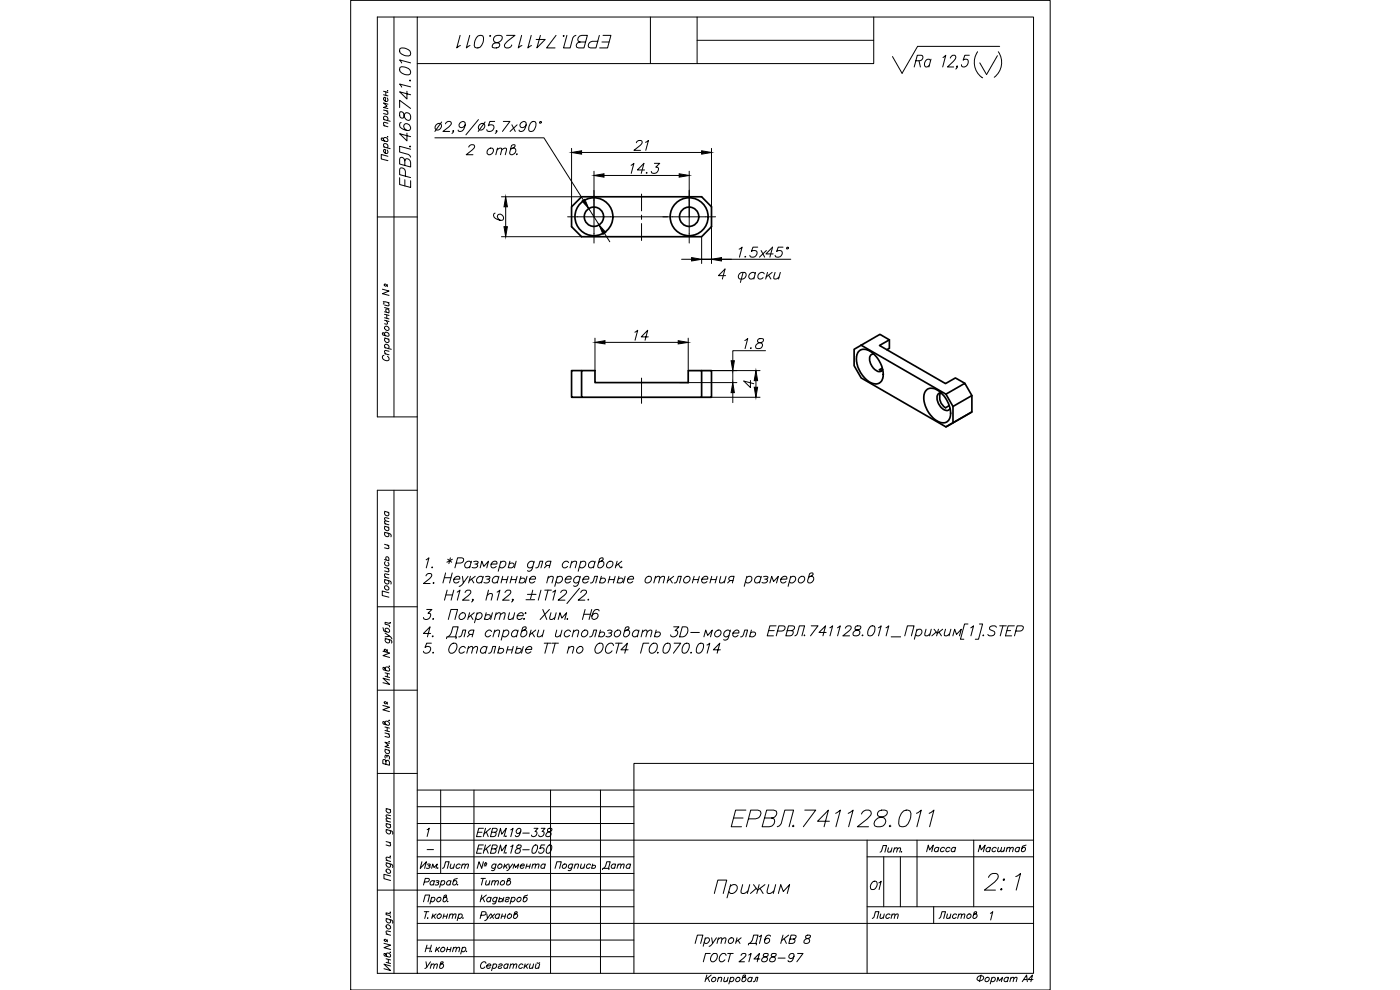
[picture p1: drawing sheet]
<svg xmlns="http://www.w3.org/2000/svg" width="420mm" height="297mm" viewBox="0 0 420 297" stroke-linecap="round" stroke-linejoin="round" font-family="sans-serif">
<g fill="none" stroke="#000" stroke-width=".51">
<path d="M171.5 62l3-3h36.1l2.9 3v6l-2.9 3h-36.1l-3-3zM174.5 111.2h4.1v3.6h27.9v-3.6h4.1v8h-36.1zM174.5 111.2h-3v8h3M210.6 111.2h2.9v8h-2.9M256.3 104.8l2.1-1.2 25.5 14.7 2.1 3.6v5l-2.1 1.2-25.5-14.7-2.1-3.7zM257.7 105.5a2.9 2.9 0 0 1 4.1 .4 7.8 7.8 0 0 1 2.9 8.2 2.59 2.59 0 0 1-4.1 .3 7.8 7.8 0 0 1-3.2-8.5zM262.2 106.2a1.66 1.66 0 0 0-1 2.7 3.1 3.1 0 0 0 3.2 2.5l.5-.5M263.9 110.9l.9 .2M264.8 110.4l-.9 .5M266.9 102l-3 1.7 19.9 11.4 2.9-1.7 2.9 1.6M266.9 102l-2.8-1.7-5.7 3.3M266.9 102v2.5l-.8 .4"/>
<path d="M277.9 117.2a3 3 0 0 1 4.4 .6 7.8 7.8 0 0 1 2.6 8 2.42 2.42 0 0 1-3.8 .4 8.2 8.2 0 0 1-3.6-8.4zM282.2 117.9a3.7 3.7 0 0 0 1.6 4.4l1.1-.6M282.4 117.9a1.44 1.44 0 0 0-1.1 2.1 3.6 3.6 0 0 0 3.2 3.1l.6-.6M283.9 118.3l5.7-3.3 2.1 3.7-5.7 3.2M291.7 118.7v4.9l-5.7 3.3M291.7 123.6l-7.8 4.5"/>
<circle cx="178.2" cy="65" r="5.7"/>
<circle cx="178.2" cy="65" r="2.9"/>
<circle cx="206.8" cy="65" r="5.7"/>
<circle cx="206.8" cy="65" r="2.9"/>
</g>
<g fill="none" stroke="#000" stroke-width=".3">
<path d="M105.2 .1h210v296.9h-210zM118.2 5.1v120M125.2 5.1h185v286.9h-185zM125.2 5.1h-12v120h12M125.2 19.1h84M195.2 5.1v14M209.2 5.1v14h53v-14M209.2 12.1h53M274.9 18.2h1.2l.8-.6a.66 .66 0 0 0-.4-1h-1.2l-.9 3.5M275.8 18.2l.4 1.9M279.3 18.2a.7 .7 0 0 0-1.2-.3 1.44 1.44 0 0 0-.3 2.2h.4l.7-.5M279.4 17.8l-.6 2.3"/>
<path d="M283 17.3l.8-.7-.9 3.5M285.2 17.4v-.1a.88 .88 0 0 1 .7-.7 .88 .88 0 0 1 .9 .3 1.43 1.43 0 0 1-.7 1.5l-1.7 1.7h1.8M287.4 19.9l-.3 .2v-.2l.2-.1 .1 .1-.5 .8M290.9 16.6h-1.3l-.5 1.5 .1-.2a.84 .84 0 0 1 1-.1 .84 .84 0 0 1 .4 .9 1.22 1.22 0 0 1-.7 1.2 1.22 1.22 0 0 1-1.3-.1l-.1-.4M293.4 15.5a5.5 5.5 0 0 0 1.5 7.9M299.3 16.7l-3.2 5.7-2.1-3.5M299.6 15.5a5.6 5.6 0 0 1-1.2 7.7M300 13.9h-24.6l-4.7 8.1-2.9-5M115.1 37.7l1.3 .3M115.1 35.8l2 .6M115.1 33l1.3 .3M115.1 27.4l1.3 .4"/>
<path d="M115.1 28.4l1.3 .4M115.4 35.9l-.3-.4a.51 .51 0 0 1 .2-.6 .51 .51 0 0 1 .6 0l.5 .6-.2 .6M115.8 27.5v1.1M116 33.3l.4 .6-.1 .4-1.2-.2M116.2 29.4a.59 .59 0 0 1 .1 .9 .59 .59 0 0 1-.9-.1l-.3-.7 .4-.3h.2v1.2M116.3 27.2v.1l-.1-.1M116.4 37l-1.2-.3-.1 .5 .4 .6M116.4 31.3l-1.3-.4 1.1 1-1.1 .3 1.3 .4M130.9 37.5a.93 .93 0 0 1 1.6 0 1.11 1.11 0 0 1-.5 1.3 1.11 1.11 0 0 1-1.4-.2zM132.5 36.6l-2 2.8M133.7 37.2l.2-.5a1.03 1.03 0 0 1 1.4-.1 .64 .64 0 0 1-.1 1l-2.3 1.8h2.1M136.1 39.3h-.3h.3l-.5 .7"/>
<path d="M139.6 37.5a.93 .93 0 0 1-.9 .8 .93 .93 0 0 1-.9-.8 1.07 1.07 0 0 1 .7-.9 1.07 1.07 0 0 1 1.1 .3 1.83 1.83 0 0 1-2.1 2.4v-.3M143.6 35.9l-3.8 4.6M143.9 37.5a.93 .93 0 0 1 1.6 0 1.11 1.11 0 0 1-.5 1.3 1.11 1.11 0 0 1-1.4-.2zM145.6 36.6l-2.1 2.8M148.5 36.4h-1.5l-.4 1.3a.99 .99 0 0 1 1.6 .1 .99 .99 0 0 1-.7 1.5 .94 .94 0 0 1-1.4-.4M149.1 39.3h-.3h.3l-.5 .7M151 36.4h2l-2.2 3M153.6 37.5l1 1.9M155.2 37.5l-2.1 1.9M157.9 37.5a.93 .93 0 0 1-.9 .8 .93 .93 0 0 1-1-.8 1.07 1.07 0 0 1 .8-.9 1.07 1.07 0 0 1 1.1 .3 1.83 1.83 0 0 1-2.1 2.4v-.3M159.6 36.6l.4-.2 .7 .2a1.8 1.8 0 0 1-.1 2 1.8 1.8 0 0 1-1.8 .7 2.46 2.46 0 0 1 .8-2.7zM115.1 41.9a.63 .63 0 0 1 1-.5 .63 .63 0 0 1-.1 1.1l-1.4-.4-.2-.6h.5l.5 .8"/>
<path d="M115.1 44.1l2 .5M115.4 44.1l-.3-.4a.68 .68 0 0 1 1-.5 .68 .68 0 0 1 .1 1.2M116.2 45a.59 .59 0 0 1 .1 .9 .59 .59 0 0 1-.9-.1l-.3-.7 .4-.3 .2 .1v1.1M116.3 41l.1 .1-.2-.1M116.4 46.9l-2-.6v1.4l2 .5M130.5 41.3h32.7l11.9 18.8M150.5 59h24M171.5 44.5v17.5M174.5 45.7h36.1M178.3 51.4v21.5M181.3 52.6h22.5M189.4 49.6l.8-.6-.8 3"/>
<path d="M191 42.8v-.1a.95 .95 0 0 1 .9-.6 .95 .95 0 0 1 .8 .6l-.7 1-1.8 1.4h2M192.5 58.2v5.1M193.4 51h-2.1l2-2-.9 3M193.7 42.7l.9-.6-.8 3M194.1 51.7l-.1 .3 .2-.1M196.4 49h1.6l-1.2 1.2 .7 .1a1.23 1.23 0 0 1-.4 1.5 1.23 1.23 0 0 1-1.6-.1v-.3M206.8 51.4v21.5M213.5 44.5v34.6M113.2 65.1h12M148.6 64h-.3a1.05 1.05 0 0 0 .4 1.6 2.02 2.02 0 0 0 2.3 .3 .99 .99 0 0 0-.3-1.5 .99 .99 0 0 0-1.4 .6l.4 .9 .5 .2M150.5 71h24M151.8 62v6"/>
<path d="M170.3 65.1h44.5M176.7 62.6l3.1 4.9M181.4 70l1.6 2.5M192.5 64.5v1.3M192.5 67.1v5.1M204.6 77.8h3M210.6 71v8.1M213.5 77.8h-2.9h2.9M213.5 77.8h23.8M221.8 74.7l.9-.5-.8 3M223.7 76.9l-.1 .3 .2-.2M227.4 74.2h-1.4l-.5 1.3a.95 .95 0 0 1 1.5-.2 .95 .95 0 0 1-.1 1.4 1.03 1.03 0 0 1-1.9-.1"/>
<path d="M228.4 75.2l1.1 2M230 75.2l-2.1 2M232 76.2h-2.1l2-2-.8 3M235 74.2h-1.4l-.5 1.3a1 1 0 0 1 1.6 0 1 1 0 0 1-.6 1.5 .97 .97 0 0 1-1.5-.4M114.8 86.8l2 .5-2 .8 2 .5M115 90.5l.2 .3-.2 .4M115.4 96.1l1.4 .4M115.4 94.3l1.4 .3M115.4 95.3l1.4 .4M115.4 93.5l1.4 .4M115.4 92.3l1.4 .4M115.4 90.5l1.4 .3"/>
<path d="M115.5 98a.68 .68 0 0 1 1.1 .2 .68 .68 0 0 1-.4 1l-.8-.7zM115.9 96.2l.4 .9-.1 .2-.8-.2M116 93.7a.53 .53 0 0 1 0-1 .53 .53 0 0 1 .8 .5l-.3 .6M116.1 94.5v1M116.2 85.4v.6M116.4 90.7l.4 .6-.1 .5-1.3-.3M190.5 99.7l.9-.6-.8 3M115.2 106.6l-.2 .1a1.06 1.06 0 0 0 .3 1.4 1.06 1.06 0 0 0 1.5-.2l-.1-.6-.4-.4M115.4 100.3a.64 .64 0 0 1 1-.5 .64 .64 0 0 1 0 1.1l-1.5-.4-.1-.6h.4l.5 .8M115.4 106.1l1.4 .4M115.4 104.3l2 .5M115.4 101.4l1.4 .4"/>
<path d="M115.7 104.4l-.3-.5a.66 .66 0 0 1 1-.4 .66 .66 0 0 1 .1 1M115.7 101.5a.68 .68 0 0 0 0 1.1 .68 .68 0 0 0 1.1-.4l-.3-.5M116.8 105.4l-1.3-.2-.1 .4 .4 .6M178.6 101.5v9.7M181.6 102.7h21.9M192.5 113.4v7.6M194.6 101.1h-2.2l2-2-.8 3M204 114.8h17.1M206.5 101.5v9.7h21.6M213.5 119.2h14.6M219.9 111.2v3.6M219.9 117.8v3"/>
<path d="M223.5 102.2l.9-.6-.8 3M225.2 114.2v2.1l-2-2 3 .8M225.4 104.3l-.2 .2h.3M226.9 114.2v2M227.6 101.7l-.3 .6 .4 .4a.99 .99 0 0 1 1.2 .9 1.17 1.17 0 0 1-.8 1 1.17 1.17 0 0 1-1.3-.3 1.44 1.44 0 0 1 1.7-1.6 .73 .73 0 0 0 .6-1zM229.7 105.2h-9.8v3M115.4 159.7l1.8 .6 .2 .3-.1 .5M115.4 157.9l1.3 .3M115.4 157.1l1.3 .4M115.4 153.4l1.3 .4M115.7 159.8a.72 .72 0 0 0 0 1 .72 .72 0 0 0 1-.1l-.3-.7M115.7 158a.71 .71 0 0 0 0 1 .71 .71 0 0 0 1-.1l-.3-.7"/>
<path d="M115.7 153.5a.68 .68 0 0 0 0 1.1 .68 .68 0 0 0 1-.4l-.3-.5M116.7 156.5l-1.2-.2-.1 .4 .4 .5M116.7 155.6l-1.2-.3-.1 .4 .4 .6M118.2 147.1v144.9M125.2 147.1h-12v144.9h12M115.4 173.9l1.8 .5 .2 .4-.1 .4M115.4 173.1l1.3 .4M115.4 170.3l1.3 .3M115.4 167.9l1.3 .4M115.4 163.3l1.3 .4M115.7 175.8a.75 .75 0 0 1 .9 .3 .75 .75 0 0 1-.2 .9 .77 .77 0 0 1-.9-.3 .77 .77 0 0 1 .2-.9zM115.7 174a.71 .71 0 0 0 0 1 .71 .71 0 0 0 1-.1l-.3-.8"/>
<path d="M115.7 168.5a.72 .72 0 0 0 0 1.1 .72 .72 0 0 0 1-.1l-.3-.8M116 168l-.2-.3 .2-.6a.66 .66 0 0 1 .6 .3 .66 .66 0 0 1-.1 .8M116.3 170.5l.4 .6-.1 .5-1.2-.3M116.3 163.6l.4 .6-.1 .4-1.2-.2M116.7 177.9l-2-.6v1.4l2 .5M116.7 172.4l-1.2-.2-.1 .5 .4 .5M127.9 168l.8-.6-.8 3M134.2 177.1l-.8 3M134.4 167.8l1.2 .9M135.2 167.4l-.5 1.7M135.8 167.8l-1.7 .9M136.2 177.1l-.8 3"/>
<path d="M136.9 168.9h1.3a.9 .9 0 0 0 .8-.4 .9 .9 0 0 0 0-1l-1.7-.1-.8 3M137.2 177.7l.8-.6-.8 3M139.6 177.8v-.1a1 1 0 0 1 1.7-.3 1.07 1.07 0 0 1-.7 1.2l-1.8 1.5h2M141.4 168.8a1.06 1.06 0 0 0-1.6 0 1.06 1.06 0 0 0 .2 1.6l.7-.1 .4-.3M141.5 168.4l-.6 2M142.2 168.5a.9 .9 0 0 1 1.3 .3l-.2 .3-.8 .1M144.1 170.4l.5-2 .6 1.6 1.4-1.6-.5 2M146.2 178.6a1.15 1.15 0 0 1 1.5-.4l-.3 1.9M146.6 177.1l-.8 3M147.4 169.2h1.7l.1-.3a.99 .99 0 0 0-1.2-.5 .99 .99 0 0 0-.7 1.1l.1 .5a.86 .86 0 0 0 .7 .5 .86 .86 0 0 0 .8-.5M149.2 177.7l.8-.6-.8 3M150.2 168.8a.88 .88 0 0 1 1.4-.3 .88 .88 0 0 1-.1 1.5 .93 .93 0 0 1-1.6 0"/>
<path d="M150.3 168.4l-.8 3M151.6 177.8v-.1a1 1 0 0 1 1.6-.3 1.07 1.07 0 0 1-.6 1.2l-1.8 1.5h2M153 168.4l-.5 2M154.9 168.4l-.5 2M160.2 168.8a1.07 1.07 0 0 0-1.6 0 1.07 1.07 0 0 0 .2 1.6l.8-.1 .3-.3M160.3 168.4l-.6 2.3a.97 .97 0 0 1-1.4 .5M160.8 170.4l.6-.1 .7-1.9h.8l-.6 2M162.3 177.1l-.8 3M164.5 177.1l-.8 3M165 169.7h-.9l-.3-.3a.72 .72 0 0 1 .7-1h.9l-.6 2M165.9 177.7l.9-.6-.9 3M168.3 177.8v-.1a1 1 0 0 1 1.7-.3 1.07 1.07 0 0 1-.7 1.2l-1.8 1.5h2"/>
<path d="M170.6 168.8a1.07 1.07 0 0 0-1.5 0 1.07 1.07 0 0 0 .1 1.6h.5l.6-.4M171.5 168.9a1.2 1.2 0 0 1 1.5-.4l-.4 1.9M171.6 168.4l-.5 2M173.9 176.5l-3.8 4.6M174.2 168.8a.93 .93 0 0 1 1.6 0 1.11 1.11 0 0 1-.5 1.4 1.11 1.11 0 0 1-1.4-.2M174.3 177.8a.9 .9 0 0 1 .8-.7 .9 .9 0 0 1 .9 .6l-.7 .9-1.8 1.5h2M174.3 168.4l-.8 3M178.5 168.8a1.07 1.07 0 0 0-1.6 0 1.07 1.07 0 0 0 .2 1.6l.7-.1 .4-.3M178.6 168.4l-.5 2M180.3 168.4h.5a1.07 1.07 0 0 1 .1 1.5 1.07 1.07 0 0 1-1.4 .2l.5-2.4a.68 .68 0 0 1 1-.2l-.2 .6-1.1 .7M182.4 168.8a.89 .89 0 0 1 1.4-.3 .89 .89 0 0 1-.2 1.5 .97 .97 0 0 1-1.6 0zM185.2 168.4l-.5 2"/>
<path d="M186.6 168.4l-1.8 1.4M113.2 182.1h12M114.9 188.3l.3 1 1.3 .4a.64 .64 0 0 0 .1-1.1 .64 .64 0 0 0-1 .5l.3 .5M115.6 191.6l1.8 .5 .2 .4-.1 .4M115.6 189.9l1.3 1-1.3 .2M115.9 191.6a.72 .72 0 0 0 0 1.1 .72 .72 0 0 0 1-.1l-.3-.8M116.8 199.8v.2l-.1-.1M116.9 190.9l.7 .8M129.2 190.1h-2.1l2-2-.8 3M134.4 191.1a3.6 3.6 0 0 0 1.5-3h1.6l-.8 3M137.7 191.1l.6-.2 .6-1.9h.9l-.5 2.1M141.9 190.4l-1.1-.2-.2-.4 .2-.5 .6-.3h.8l-.5 2.1"/>
<path d="M147.5 189.5a1.04 1.04 0 0 0-1.2-.4 1.04 1.04 0 0 0-.7 1.1l.1 .5a.88 .88 0 0 0 .8 .4 .88 .88 0 0 0 .7-.4M148.3 189.6l.9-.6 .7 .2-.3 1.9M148.5 189l-.5 2.1M151.1 189.5a.92 .92 0 0 1 1.6 0 1.15 1.15 0 0 1-.5 1.3 1.15 1.15 0 0 1-1.4-.1M151.2 189l-.8 3.1M155.4 189.5a1.04 1.04 0 0 0-1.2-.4 1.04 1.04 0 0 0-.7 1.1l.2 .7a.96 .96 0 0 0 1.4-.2M155.5 189l-.5 2.1M157.2 189a.78 .78 0 0 1 .8 .3 .78 .78 0 0 1 .1 .9 .94 .94 0 0 1-.8 .9 .94 .94 0 0 1-1-.6l.5-2.1 1-.3 .1 .4-.2 .3-1.2 .7M159.4 189l-.6 2.1M159.7 189.9l.7 1.2M161.7 189l-.4 1.9 .7 .2 .9-.6M163.2 189l-.5 2.1"/>
<path d="M167.1 189l-.4 1.9 .7 .2 .9-.6M168.7 189l-.6 2.1M171.2 189.5a1.04 1.04 0 0 0-1.2-.4 1.04 1.04 0 0 0-.7 1.1l.1 .5a.88 .88 0 0 0 .8 .4 .88 .88 0 0 0 .7-.4M172.1 189.6l.8-.6 .7 .2-.3 1.9M172.2 189l-.5 2.1M174.8 189.5a.83 .83 0 0 1 1.2-.4 .83 .83 0 0 1 .4 1.1 1.04 1.04 0 0 1-.8 .8 1.04 1.04 0 0 1-1.1-.3zM177 191.1l.6-.2 .6-1.9h.9l-.6 2.1M180 189.9l.9-.3a.73 .73 0 0 1 .6 .9 .73 .73 0 0 1-.8 .6h-.6l-.4-.3M180.2 189l-.5 2.1M182.3 189.2l.5-.2 .8 .2-.1 .6-.8 .1M183.1 189.9l.4 .3a.74 .74 0 0 1-.7 .9l-.9-.2M184.7 189.5a.92 .92 0 0 1 1.6 0 1.15 1.15 0 0 1-.5 1.3 1.15 1.15 0 0 1-1.4-.1z"/>
<path d="M188.1 189a.75 .75 0 0 1 .8 .3 .75 .75 0 0 1 0 .9 .99 .99 0 0 1-.7 .8 .99 .99 0 0 1-1-.2l.5-2.4 .9-.3 .2 .4-.2 .3-1.2 .7M191.7 189.5a1.04 1.04 0 0 0-1.2-.4 1.04 1.04 0 0 0-.7 1.1l.2 .7a1.01 1.01 0 0 0 1.4-.2M191.8 189l-.5 2.1M192.8 189.6l.8-.6 .6 .2-.4 1.9M192.9 189l-.5 2.1M194.2 189.6l.9-.6 .5 .2-.4 1.9M196.7 189.9l1-.3a.73 .73 0 0 1 .5 .9 .73 .73 0 0 1-.8 .6h-.6l-.3-.3M196.9 189l-.5 2.1M202.2 188.1h1.6l-1.2 1.1h.4a1.1 1.1 0 0 1-.1 1.7 1.1 1.1 0 0 1-1.6-.4M204.8 188.1h1a1.49 1.49 0 0 1 0 2.6l-.8 .4h-1zM207.3 189.8h2.6M211.2 191.1l.6-2.1 .6 1.7 1.4-1.7-.6 2.1"/>
<path d="M214.8 189.5a.89 .89 0 0 1 1.6 0 1.12 1.12 0 0 1-.5 1.3 1.12 1.12 0 0 1-1.4-.1v-.5zM219.1 189.5a1.07 1.07 0 0 0-1.6 0 1.07 1.07 0 0 0 .2 1.6h.4l.7-.4M219.2 189l-.6 2.3a.99 .99 0 0 1-1.4 .6M220 189.9h1.7v-.6a1.09 1.09 0 0 0-1.5 .3 1.09 1.09 0 0 0 .2 1.5h.4l.7-.4M222.3 191.1l.5-.2 .7-1.9h.9l-.6 2.1M225.3 189.9l.9-.3a.73 .73 0 0 1 .6 .9 .73 .73 0 0 1-.8 .6h-.6l-.4-.3M225.5 189l-.5 2.1M230.7 189.2h1.7M232.9 187.8h-1.8l-.8 3h1.8M233.3 189.3h1.3a.95 .95 0 0 0 .9-1.4l-1.7-.1-.8 3M236.2 189.2l1.7 .1a.97 .97 0 0 1-.8 1.5h-1.3l.8-3 1.7 .1a.86 .86 0 0 1-.8 1.3M238.5 190.8l.8-.6 .6-2.4h1.6l-.8 3"/>
<path d="M241.5 190.5l-.2 .2h.3M243.5 187.8h2l-2.3 3M247.9 189.8h-2.1l2-2-.8 3M249 188.4l.9-.6-.8 3M251.3 188.4l.9-.6-.8 3M253.7 188.5v-.1a1 1 0 0 1 1.7-.3 1.07 1.07 0 0 1-.6 1.2l-1.9 1.5h2.1M256.9 187.9l-.3 .6a1.17 1.17 0 0 0 1.2 .7 1.04 1.04 0 0 1-.4 1.5 1.04 1.04 0 0 1-1.4-.5 2.02 2.02 0 0 1 2.1-1.4l.3-.6a1 1 0 0 0-1.5-.3zM258.9 190.5l-.2 .2h.3M261.3 187.9h1.1a2.18 2.18 0 0 1-1.2 2.9l-.6-.1a2.54 2.54 0 0 1 .7-2.8zM263.6 188.4l.9-.6-.8 3M265.9 188.4l.8-.6-.8 3M267.5 191.1h2.8"/>
<path d="M271.5 190.8l.8-3h2l-.8 3M275.1 189.2a.93 .93 0 0 1 1.5 0 1.11 1.11 0 0 1-.4 1.4 1.11 1.11 0 0 1-1.4-.2M275.2 188.8l-.8 3M277.9 188.8l-.3 1.9 .7 .1 .8-.6M279.5 188.8l-.5 2M280.3 188.8l1 1.3 1.6-1.3M281 189.6l-1.3 1.2M281.6 188.8l-.5 2M281.8 189.6l.7 1.2M283.8 188.8l-.4 1.9 .7 .1 .8-.6M285.4 188.8l-.6 2M286 190.8l.5-2 .6 1.6 1.4-1.6-.5 2"/>
<path d="M290.5 187.2h-1l-1.3 4.6h1.1M291.3 188.4l.9-.6-.8 3M293.9 187.2h1l-1.2 4.6h-1M295.1 190.5l-.2 .2h.3M299 188.2a1.23 1.23 0 0 0-2 .3l.1 .4 1.4 .7a1.1 1.1 0 0 1-.7 1.2 1.1 1.1 0 0 1-1.3-.4M300 187.8h2M301 187.8l-.8 3M302.2 189.2h1.1M304.4 187.8h-1.8l-.8 3h1.8M304.9 189.3h1.3a.95 .95 0 0 0 .8-1.4l-1.7-.1-.8 3M113.2 207.1h12M114.9 211.7l2 .5-2 .8 2 .5"/>
<path d="M115.5 217a.64 .64 0 0 1 1-.5 .64 .64 0 0 1 0 1.1l-1.4-.4-.2-.6h.5l.4 .8M115.5 219.9l1.4 .4M115.5 218.1l1.4 .4M115.5 219.1l1.4 .4M115.6 200.7a.65 .65 0 0 1 1-.4 .65 .65 0 0 1-.1 1.1l-1.4-.4-.2-.7 .5 .1 .5 .8M115.6 201.9l1.3 .3M115.6 202.9l1.3 .4M116.2 218.3v1.1M116.2 202v1.1M116.2 210.7v.6M116.8 216.1v.2l-.1-.2M116.9 204l-2-.5 2 1.8-2-.5"/>
<path d="M113.2 232.1h12M115.5 224.8l1.4 .4M115.8 228.5l-.4-.6-.4 .1-.1 1.1 2 .5v-.8l-.4-.6h-.6l-.1 1.1M115.8 224.9a.68 .68 0 0 0 0 1.1 .68 .68 0 0 0 1.1-.5l-.3-.4M116.1 226.9l.4-.3 .3 .3v.9M116.1 227.2l-.1-.5-.3-.1v.9M116.5 220.2l.4 .6-.1 .4-1.3-.2M116.8 222.4l.1 .2-.2-.1M116.9 223l-1.4-.3 1.1 .9-1.1 .4 1.4 .4M125.2 237.1h185M132.2 237.1v25M142.2 237.1v54.9"/>
<path d="M165.2 237.1v54.9M180.2 237.1v54.9M310.2 229.1h-120v62.9M115.9 258.9l1.8 .5 .2 .4-.1 .5M115.9 248.9l1.8 .6 .2 .3-.1 .5M115.9 258.1l1.3 .4M115.9 252.5l1.3 .3M115.9 247.1l1.3 .3M115.9 246.3l1.3 .4M115.9 242.6l1.3 .3M116.2 258.9a.72 .72 0 0 0 0 1.1 .72 .72 0 0 0 1-.1l-.3-.7M116.2 248.9a.71 .71 0 0 0 0 1.1 .71 .71 0 0 0 1-.1l-.3-.7"/>
<path d="M116.2 247.1a.68 .68 0 0 0 0 1.2 .68 .68 0 0 0 1-.5l-.3-.5M116.2 242.7a.66 .66 0 0 0 0 1.1 .66 .66 0 0 0 1-.5l-.3-.4M116.8 252.8l.4 .5-.1 .5-1.2-.3M117.1 256.8v.2l-.1-.1M117.2 257.4l-1.2-.2-.1 .4 .3 .6M117.2 245.7l-1.2-.2-.1 .3 .3 .6M117.2 244.8l-1.2-.3-.1 .4 .3 .5M125.2 252.1h185M125.2 257.1h65M125.2 247.1h65M125.2 242h65M126.6 258.6l-.5 1.9 1.9-1.9-.6 1.9"/>
<path d="M128.2 248.9l.6-.4-.6 2.5M128.2 259.3h.9l-.1 .4-.5 .1M128.8 259.8l.3 .4-.2 .2-1 .1M145.1 258.6l-.5 1.9-.8-1.9-.6 1.9M148.8 259.5a.71 .71 0 0 0-1 0 .71 .71 0 0 0 .1 1l.7-.2M148.9 259.2l-.6 1.9h-.8M149.6 259.5l.4-.3a.64 .64 0 0 1 .6 .7 .64 .64 0 0 1-.6 .6 .64 .64 0 0 1-.6-.5zM151.5 259.2l-.4 1.3M151.7 259.8l.4 .7M152.4 259.2l-1.2 1M152.7 259.2l.2 1.3 .9-1.3M156.2 259.8h1.1l.1-.2a.62 .62 0 0 0-1.1 0 .62 .62 0 0 0 .4 .9l.5-.2"/>
<path d="M157.9 259.9h1.1M158.2 259.2l-.4 1.3M159.2 259.2l-.4 1.3M159.9 259.6l.5-.4 .4 .1-.3 1.2M159.9 259.2l-.3 1.3M160.8 259.6l.6-.4 .4 .1-.3 1.2M163.6 259.5a.67 .67 0 0 0-1.2 0 .67 .67 0 0 0 .5 1l.5-.2M163.7 259.2l-.4 1.3M169 259.5l.7-.3a.71 .71 0 0 1 .1 1.1 .71 .71 0 0 1-1 0zM171.8 259.5a.71 .71 0 0 0-1 0 .71 .71 0 0 0 .1 1l.7-.2M171.9 259.2l-.6 1.9h-.8M172.6 259.6l.5-.4 .5 .1-.2 1.2"/>
<path d="M172.7 259.2l-.4 1.3M174.5 259.2l-.3 1.3h.5l.6-.3M175.5 259.2l-.3 1.3M177.2 259.5a.65 .65 0 0 0-1 .1 .65 .65 0 0 0 .4 .9l.4-.2M177.8 259.8a.5 .5 0 0 1 .7-.2 .5 .5 0 0 1 .1 .8l-.4 .1-.6-.1M177.9 259.2l-.4 1.3M260.2 257.1h50M260.2 252.1v39.9M265.2 257.1v15M270.2 257.1v15M275.2 252.1v20M292.2 252.1v20"/>
<path d="M113.2 267.1h77M115.9 275.6l1.8 .6 .2 .3-.1 .5M116 260.9a.68 .68 0 0 1 1.1 .1 .68 .68 0 0 1-.5 1l-.4-.2-.3-.4zM116 277.6a.68 .68 0 0 1 1.1 .2 .68 .68 0 0 1-.5 1l-.4-.3-.3-.4zM116.2 275.7a.71 .71 0 0 0 0 1 .71 .71 0 0 0 1-.1l-.3-.7M117.1 273.6v.2l-.1-.1M117.2 262.8l-2-.5v1.3l2 .6M117.2 279.6l-1.2-.3-.1 .5 .3 .6M117.2 274.2l-1.3-.3v.5l1.2 .5 .1 .4M125.2 277.1h185M125.2 272.1h65M125.2 262.1h65"/>
<path d="M127.1 270.6l.5-2.1h1.3l-.5 2.1M127.3 264.6l1.2-.1 .3-.7-1.2-.2-.5 1.9M127.3 273.5h1.4M128 273.5l-.5 2.1M128.4 275.4v.2v-.2M129.5 269.5l.4-.3a.66 .66 0 0 1 .5 1 .66 .66 0 0 1-1.1 .1M129.5 260.5l.4-1.3 .4 1.1 .9-1.1-.3 1.3M129.5 269.2l-.5 2M129.9 274.2l-.3 1.4M130.2 274.8l.4 .8M130.3 264.5a.67 .67 0 0 0-1.1 0 .67 .67 0 0 0 .5 1l.4-.2M130.4 264.2l-.4 1.3"/>
<path d="M130.9 264.3a.57 .57 0 0 1 .8 .2l-.6 .3M130.9 274.2l-1.2 1M131.3 269.5l.4-.3a.68 .68 0 0 1 .5 1.1 .68 .68 0 0 1-1.1 0zM131.4 274.5l.4-.3a.66 .66 0 0 1 .5 1 .66 .66 0 0 1-1.1 .1zM131.4 264.8l.3 .4-.2 .2-.9 .1M132.4 264.5l.5-.3a.68 .68 0 0 1 .4 1.1 .68 .68 0 0 1-1.1 0M132.5 264.2l-.5 2M133.1 274.9h1M133.3 274.2l-.4 1.4M133.6 269.2a.64 .64 0 0 1 .4 1 .64 .64 0 0 1-1.1 0l.4-1.4 .6-.3v.6l-.8 .4M134.3 274.2l-.4 1.4M134.4 270.4l-.1 .2 .2-.1"/>
<path d="M135 274.6l.6-.4 .3 .1-.2 1.3M135.1 274.2l-.4 1.4M135.3 264.5a.67 .67 0 0 0-1.1 0 .67 .67 0 0 0 .4 1l.5-.2M135.3 264.2l-.3 1.3M135.9 274.6l.6-.4 .4 .1-.3 1.3M137.2 263.6l-.9 .2-.5 1.4a.64 .64 0 0 0 1.2 0 .64 .64 0 0 0-.5-1l-.4 .3M137.3 265.4l-.1 .1h.2M137.7 274.5l.4-.3a.68 .68 0 0 1 .5 1.1 .68 .68 0 0 1-1.1 0M137.8 274.2l-.6 2M138.9 275.4v.2l.1-.2M144.4 274.6l1.1-.1 .3-.3v-.4l-.3-.3h-.9l-.5 2.1M144.6 268.5l-.5 2.1"/>
<path d="M144.9 269.4l.5 1.2M146 268.5l-1.7 1.4M146.1 274.2l.2 1.4 .9-1.4M146.3 275.6l-.8 .6M147.3 269.5a.68 .68 0 0 0-1.1 .1 .68 .68 0 0 0 .5 1l.4-.3M147.4 269.2l-.3 1.4M147.4 274.2l.7 1.4M148.5 274.2l-1.4 1.4M149.1 269.5a.71 .71 0 0 0-1 0 .71 .71 0 0 0 .1 1.1l.7-.3M149.2 269.2l-.6 1.8-.8 .1M149.8 269.8l.7-.2a.49 .49 0 0 1 .3 .6 .49 .49 0 0 1-.5 .4l-.6-.2M149.9 274.5a.68 .68 0 0 0-1.1 0 .68 .68 0 0 0 .4 1.1l.5-.3"/>
<path d="M150 269.2l-.4 1.4M150 274.2l-.4 1.4M150.6 274.9h1M150.7 274.2l-.3 1.4M151.2 269.2l-.3 1.4M151.8 274.2l-.4 1.4M151.8 269.5l.5-.3 .5 .1-.1 .4-.9 .3-.2 .3 .3 .3 .8-.3M152.5 274.5l.4-.3a.64 .64 0 0 1 .6 .6 .64 .64 0 0 1-.6 .7 .64 .64 0 0 1-.7-.5zM152.9 260.5l-.8 .7M153.5 269.5l.5-.3a.66 .66 0 0 1 .4 1 .66 .66 0 0 1-1.1 .1M153.6 269.2l-.5 2M154 260.5l.3-1.3 .4 1.1 1-1.1-.4 1.3"/>
<path d="M154.7 274.2a.64 .64 0 0 1 .5 1 .64 .64 0 0 1-1.1 0l.4-1.4 .6-.3 .1 .3-.1 .3-.8 .4M155.3 269.5l.5-.3a.68 .68 0 0 1 .4 1.1 .68 .68 0 0 1-1.1 0zM158.3 268.5l-.9 .3-.4 1.4a.65 .65 0 0 0 .8 .4 .65 .65 0 0 0 .4-.8l-.3-.6-.8 .3M166.6 260.5l.5-1.9h1.3l-.5 1.9M260.2 272.1h50M297.2 274.1l.7-.6-.6 2.5M115.2 283l2 .6-2 .7 2 .6M115.9 286.5a.64 .64 0 0 1 .9-.4 .64 .64 0 0 1 0 1.1l-1.4-.4-.2-.6h.5l.5 .8M115.9 287.7l1.3 .3M115.9 288.7l1.3 .4M116.5 287.9v1M117.1 285.7v.1l-.1-.1"/>
<path d="M117.2 289.8l-2-.5 2 1.9-2-.6M125.2 287h65M125.2 282.1h65M127.9 284.5h1.3M128.1 283.6l-.5 2M129.5 285.4l-.2 .1h.2M129.5 283.6l-.6 2M131 284.2l-.4 1.4M131.2 284.8l.5 .8M132 284.2l-1.2 1M132.5 284.5l.4-.3a.64 .64 0 0 1 .4 1.1 .64 .64 0 0 1-1.1-.3zM134.2 284.9h1"/>
<path d="M134.3 284.2l-.3 1.4M135.4 284.2l-.4 1.4M136.1 284.6l.5-.4 .4 .1-.3 1.3M136.1 284.2l-.3 1.4M137 284.6l.6-.4 .3 .1-.2 1.3M138.7 284.5l.5-.3a.68 .68 0 0 1 .4 1 .68 .68 0 0 1-1.1 .1M138.8 284.2l-.5 2M140 285.4l-.1 .1h.2M145.8 289v-.2a1.06 1.06 0 0 0-1.4 .3 1.06 1.06 0 0 0 .2 1.5l.6-.1 .3-.4M146.1 289.8h1.1l.1-.2a.65 .65 0 0 0-1.1 0 .65 .65 0 0 0 .5 1l.4-.3M148 289.5l.5-.3a.68 .68 0 0 1 .4 1 .68 .68 0 0 1-1.1 .1M148.1 289.2l-.6 2"/>
<path d="M149.7 289.5l.5-.3 .5 .3-1 .5-.2 .3a.55 .55 0 0 0 .5 .3 .55 .55 0 0 0 .5-.3M152.5 289.5a.68 .68 0 0 0-1.1 0 .68 .68 0 0 0 .4 1.1l.5-.3M152.5 289.2l-.3 1.4M153.2 289.6l.6-.4 .3 .1-.2 1.3M153.3 289.2l-.3 1.4M154.2 289.6l.5-.4 .4 .1-.2 1.3M156.9 289.5a.71 .71 0 0 0-1 0 .71 .71 0 0 0 .1 1.1l.8-.3M157.6 289.2l-.4 1.4M157.8 289.8l.5 .8M158.5 289.2l-1.1 1M159.1 289.2l-.2 1.3 .4 .1 .6-.4M160.1 289.2l-.3 1.4"/>
<path d="M160.9 289.2l-.2 1.3 .4 .1 .6-.4M161.2 288.8l.3 .2 .5-.2M162 289.2l-.4 1.4M212.1 292.6l-.5 1.9M212.4 293.4l.5 1.1M213.4 292.6l-1.6 1.3M213.8 293.5l.4-.3a.51 .51 0 0 1 .6 .2 .51 .51 0 0 1 0 .6l-.2 .3a.59 .59 0 0 1-.9 .2 .59 .59 0 0 1 .1-1zM215.6 293.6l.6-.4 .4 .1-.2 1.2M215.6 293.2l-.3 1.3M217.5 293.2l-.3 1.3h.5l.6-.3M218.5 293.2l-.4 1.3M219.2 293.5l.5-.3a.68 .68 0 0 1 .4 1.1 .68 .68 0 0 1-1.1 0"/>
<path d="M219.3 293.2l-.6 2M221 293.5l.4-.3a.64 .64 0 0 1 .6 .7 .64 .64 0 0 1-.5 .6 .64 .64 0 0 1-.7-.5zM223.3 293.2h.3a.67 .67 0 0 1 .1 1.1 .67 .67 0 0 1-1.1-.1l.4-1.4 .6-.2 .2 .2-1 .7M225.7 293.5a.67 .67 0 0 0-1.1 0 .67 .67 0 0 0 .4 1l.5-.2M225.8 293.2l-.4 1.3M226.1 294.5h.4l.4-1.3h.6l-.4 1.3"/>
<circle cx="162.2" cy="36.8" r=".28"/>
<circle cx="236.3" cy="74.5" r=".28"/>
<circle cx="115.7" cy="85.6" r=".35"/>
<circle cx="115.7" cy="210.9" r=".35"/>
</g>
<g fill="#000" stroke="#000" stroke-width=".3">
<path d="M171.5 45.7l3-.5v1.1zM174.7 60.3l.8-.5 1.2 2.8zM178.3 52.6l3-.5v1.1zM203.8 52.1l3 .5-3 .6zM210.6 45.2l2.9 .5-2.9 .6zM151.3 68h1l-.5 3zM151.8 59l.5 3h-1zM179.8 67.5l2 2.3-.8 .5zM207.6 77.3l3 .5-3 .5zM178.6 102.7l3-.5v1zM203.5 102.2l3 .5-3 .5zM219.9 114.8l.5 3h-1z"/>
<path d="M219.4 108.2h1l-.5 3zM226.9 111.2l.5 3h-1zM226.4 116.2h1l-.5 3z"/>
</g>
<g font-size="9.3">
<text x="218.7" y="249.4">ЕРВЛ.741128.011</text>
<text x="294.6" y="268.5">2:1</text>
<text x="213.4" y="270.6">Прижим</text>
</g>
<text font-size="7.9" x="214.8" y="86.1">4 фаски</text>
<g font-size="7.5">
<text x="131.9" y="177.1">Неуказанные предельные отклонения размеров</text>
<text x="126.3" y="188">3. Покрытие: Хим. Н6</text>
</g>
<g font-size="7.1">
<text x="136.2" y="15.5">ЕРВЛ.741128.011</text>
<text x="124.5" y="57.5" transform="rotate(-90 124.5 57.5)">ЕРВЛ.468741.010</text>
</g>
<g font-size="6.6">
<text x="126.3" y="176.4">2.</text>
<text x="207.8" y="285">Пруток Д16 КВ 8</text>
</g>
<g font-size="6.2">
<text x="139" y="47.6">2 отв.</text>
<text x="126.3" y="197.2">5. Остальные ТТ по ОСТ4 ГО.070.014</text>
</g>
<g font-size="5.7">
<text x="142.2" y="257.2">ЕКВМ.18-050</text>
<text x="142.2" y="252.2">ЕКВМ.19-338</text>
<text x="179.9" y="262.1">Дата</text>
<text x="260.4" y="268.1">О1</text>
<text x="210.3" y="289.6">ГОСТ 21488-97</text>
<text x="292.5" y="296.3">Формат</text>
</g>
<g font-size="5.3">
<text x="277.3" y="256.8">Масса</text>
<text x="292.8" y="256.8">Масштаб</text>
<text x="131.9" y="261.8">Лист</text>
<text x="261.1" y="276.9">Лист</text>
<text x="280.8" y="276.9">Листов</text>
<text x="126.6" y="291.7">Утв</text>
</g>
<g font-size="4.9">
<text x="263.2" y="256.8">Лит.</text>
<text x="143.6" y="266.7">Титов</text>
<text x="305.9" y="295.6">А4</text>
</g>
<g font-size="3.5">
<text x="144.6" y="260.7">о</text>
<text x="114.3" y="283.6">о</text>
</g>
<text font-size="3.1" x="114.3" y="196.5">о</text>
<g font-size="2.6">
<text x="116.1" y="188">.</text>
<text x="127.4" y="256.1">-</text>
</g>
</svg>
